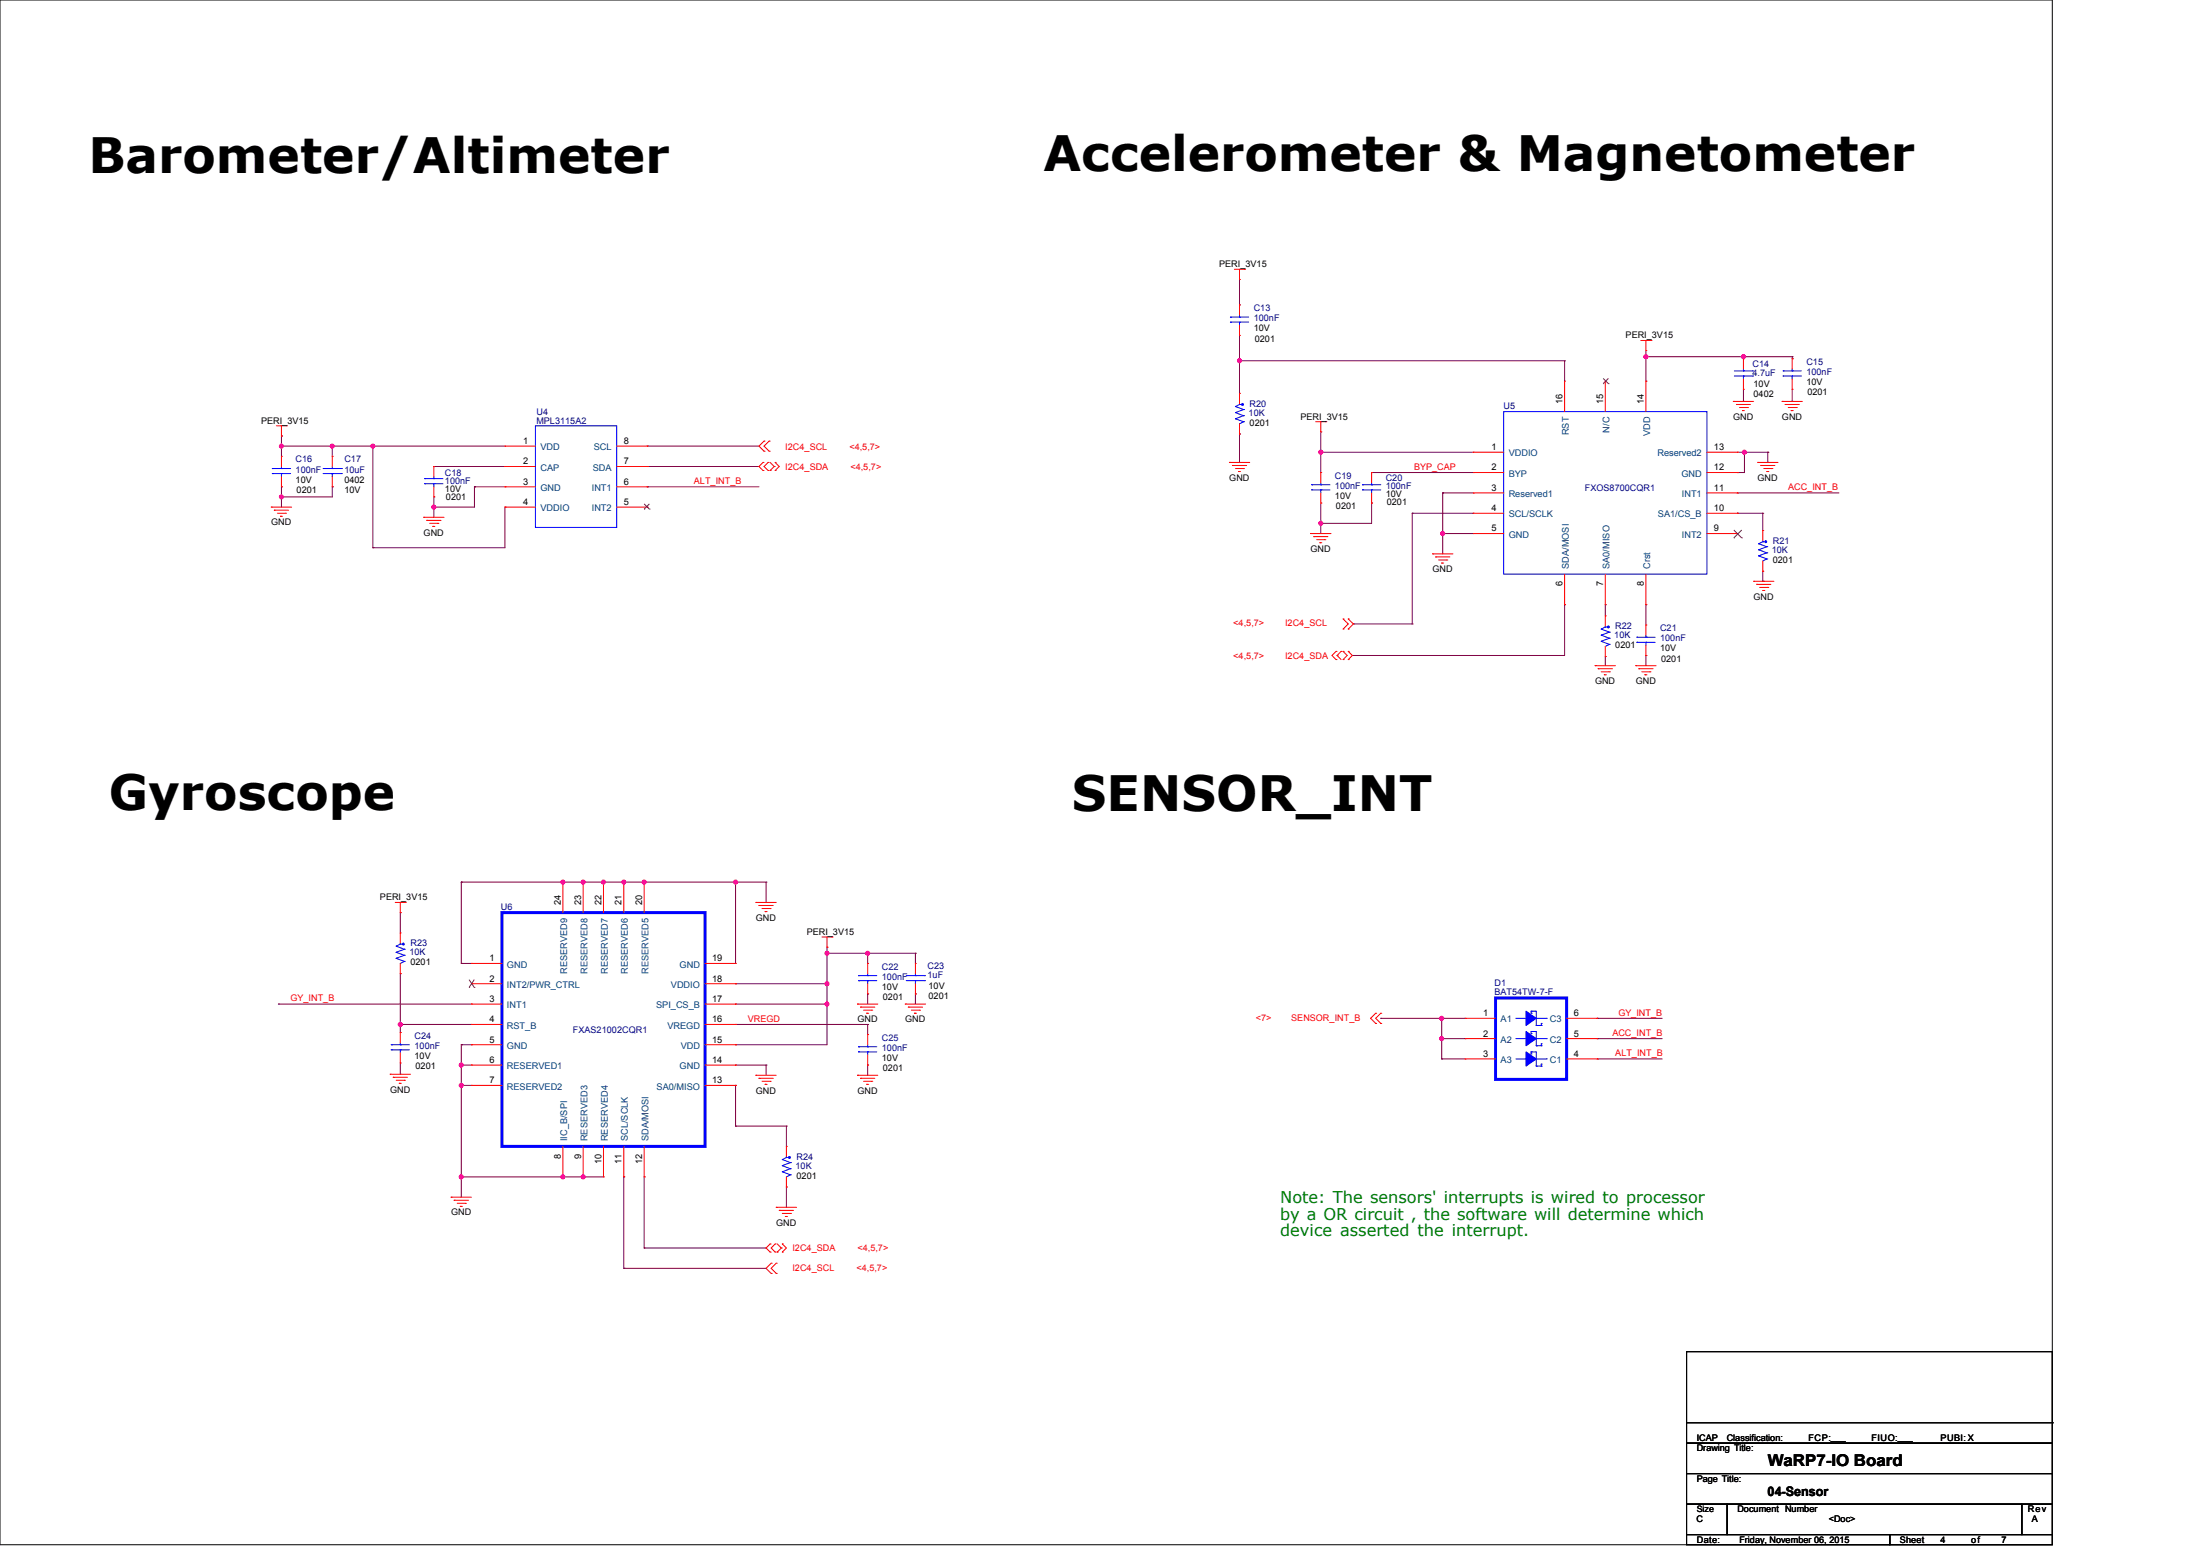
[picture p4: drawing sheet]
<svg xmlns="http://www.w3.org/2000/svg" width="297mm" height="210mm" viewBox="0 0 297 210" stroke-linecap="round" stroke-linejoin="round" font-family="sans-serif">
<path d="M0 0h277.1v208.5h-277.1zM227.7 194.8h49.4v4.1h-49.4zM227.7 198.9h49.4v4.1h-49.4zM227.7 182.4h49.4v12.4h-49.4zM227.7 192h49.4M277.1 192h.1M227.7 203h5.5v4.1h-5.5zM227.7 207.1h27.4v1.4h-27.4zM233.2 203h39.7v4.1h-39.7zM255.1 207.1h22v1.4h-22zM272.9 203h4.2v4.1h-4.2z" fill="none" stroke="#000" stroke-width=".14"/>
<g fill="none" stroke="#800040" stroke-width=".14">
<path d="M167.3 37.7v3.4M38 58.8h.1M38 58.8v2.8M167.3 48.7h.1M167.3 41.1h.1M167.3 58.6h.1M167.3 45.3v7.8M167.3 58.6v3.8M167.3 48.7h43.9M178.3 58.3h.1M178.3 58.3v5.5M211.2 48.7h.1"/>
<path d="M211.2 48.7v2.7M222.2 48.1h.1M222.2 51.4h.1M222.2 47.3v4.1M222.2 48.1h19.7M235.4 48.1h.1M235.4 54.2h.1M235.4 48.1v.3M235.4 52.5v1.7M241.9 48.4h.1M241.9 48.1h.1M241.9 54.2h.1"/>
<path d="M241.9 48.1v.3M241.9 52.5v1.7M38 60.2h.1M38 65.7h.1M38 67.1h.1M38 60.2h30.2M38 65.7v2.7M44.9 60.2h.1M44.9 65.7h.1M44.9 60.2v1.4M44.9 65.7v1.4h-6.9M50.3 73.9h.1"/>
<path d="M50.3 60.2h.1M50.3 60.2v13.7M58.6 63h.1M58.6 67.1h.1M58.6 68.4h.1M58.6 63h9.6M58.6 67.1v2.7M64.1 65.7h.1M64.1 65.7h4.1M64.1 65.7v2.7h-5.5M68.2 68.4h.1M68.2 68.4v5.5h-17.9"/>
<path d="M87.4 65.7h.1M87.4 60.2h.1M87.4 63h.1M87.4 60.2h15.1M87.4 63h15.1M87.4 65.7h15.1M178.3 67.9h.1M178.3 61h.1M178.3 70.6h.1M178.3 67.9v4.1M178.3 61h20.6M185.2 63.8h.1"/>
<path d="M185.2 67.9h.1M185.2 63.8h13.7M185.2 67.9v2.7h-6.9M190.6 69.3h.1M190.6 69.3h8.3M190.6 69.3v14.9M194.8 66.5h.1M194.8 72h.1M194.8 66.5h4.1M194.8 66.5v8.3M194.8 72h4.1M234.5 66.5h.1"/>
<path d="M234.5 69.3h.1M234.5 63.8h.1M234.5 61h4.2M234.5 66.5h13.8M234.5 69.3h3.5M235.5 61h.1M235.5 61v2.8h-1M238 69.3h.1M238 77.1h.1M238 69.3v2.3M238 77.1v1.4h.1M238.1 78.5h.1"/>
<path d="M238.7 61h.1M238.7 61v1.4M182.6 88.5h.1M182.7 84.2h.1M182.7 84.2h7.9M190.6 84.2h.1M211.2 81.6h.1M211.2 81.6v6.9h-28.6M216.7 88.6h.1M216.7 81.6h.1M216.7 81.6v1.5M216.7 88.6v1.2"/>
<path d="M222.2 81.6h.1M222.2 88.5h.1M222.2 81.6v2.7M222.2 88.5v1.3M62.3 119.1h.1M62.3 119.1h41.1M62.3 119.1v10.9M76 119.1h.1M78.7 119.1h.1M81.5 119.1h.1M84.2 119.1h.1M87 119.1h.1"/>
<path d="M99.3 119.1h.1M99.3 119.1v10.9M103.4 119.1h.1M103.4 119.1v2.7M37.6 135.5h.1M37.6 135.5h26M54 131.4h.1M54 138.3h.1M54 123.2h.1M54 139.4h.1M54 138.3h9.6M54 123.2v2.7"/>
<path d="M54 131.4v8M62.3 130h.1M62.3 130h1.3M99.3 132.8h.1M99.3 138.3h.1M99.3 135.5h.1M99.3 135.5h12.3M99.3 132.8h12.3M99.3 138.3h17.8M111.6 127.8h.1M111.6 132.8h.1M111.6 135.5h.1"/>
<path d="M111.6 128.7h.1M111.6 127.8v13.2h-12.3M111.6 128.7h12M117.1 138.3h.1M117.1 134.1h.1M117.1 128.7h.1M117.1 128.7v1.3M117.1 134.1v1.4M117.1 138.3v1.3M123.6 128.7h.1M123.6 134.1h.1M123.6 128.7v1.3"/>
<path d="M123.6 134.1v1.4M186.4 137.4h.1M186.4 137.4h11.4M194.6 137.4h.1M194.6 137.4v5.5M215.6 137.4h.1M215.6 137.4h8.8M54 145h.1M54 143.5v1.5M62.3 141h.1M62.3 143.7h.1M62.3 146.5h.1"/>
<path d="M62.3 158.8h.1M62.3 141v20.6M62.3 141h1.3M62.3 146.5h1.3M62.3 143.7h1.3M62.3 158.8h19.2M76 158.8h.1M78.7 158.8h.1M84.2 158.8h.1M84.2 158.8v12.4M87 158.8h.1M87 158.8v9.6"/>
<path d="M99.3 141h.1M99.3 143.7h.1M99.3 146.5h.1M99.3 152h.1M99.3 146.5v5.5M99.3 143.7h4.1M99.3 152h6.9M103.4 143.7h.1M103.4 143.7v1.4M106.2 152h.1M106.2 152v2.7M117.1 143.7h.1"/>
<path d="M117.1 143.7v1.4M194.6 140.2h.1M194.6 142.9h.1M194.6 140.2h3.2M194.6 142.9h3.2M215.6 140.2h.1M215.6 142.9h.1M215.6 140.2h8.8M215.6 142.9h8.8M84.2 171.2h.1M84.2 171.2h19.2M87 168.4h.1"/>
<path d="M87 168.4h16.4M106.2 160.2h.1M106.2 160.2v2.7"/>
</g>
<g fill="#f0f" stroke="#f0f" stroke-width=".14">
<circle cx="78.7" cy="119" r=".27"/>
<circle cx="81.5" cy="119" r=".27"/>
<circle cx="87" cy="119" r=".27"/>
<circle cx="84.2" cy="119" r=".27"/>
<circle cx="76" cy="119" r=".27"/>
<circle cx="99.3" cy="119" r=".27"/>
<circle cx="111.6" cy="132.8" r=".27"/>
<circle cx="62.3" cy="143.7" r=".27"/>
<circle cx="62.3" cy="158.8" r=".27"/>
<circle cx="62.3" cy="146.5" r=".27"/>
<circle cx="76" cy="158.8" r=".27"/>
<circle cx="78.7" cy="158.8" r=".27"/>
<circle cx="111.6" cy="135.5" r=".26"/>
<circle cx="117.1" cy="128.7" r=".27"/>
<circle cx="54" cy="138.3" r=".27"/>
<circle cx="178.3" cy="70.6" r=".27"/>
<circle cx="178.3" cy="61" r=".27"/>
<circle cx="194.8" cy="72" r=".27"/>
<circle cx="235.5" cy="61" r=".27"/>
<circle cx="38" cy="60.2" r=".27"/>
<circle cx="44.8" cy="60.2" r=".27"/>
<circle cx="38" cy="67.1" r=".27"/>
<circle cx="50.3" cy="60.2" r=".27"/>
<circle cx="167.3" cy="48.7" r=".27"/>
<circle cx="58.6" cy="68.4" r=".27"/>
<circle cx="111.6" cy="128.7" r=".26"/>
<circle cx="194.6" cy="140.2" r=".27"/>
<circle cx="194.6" cy="137.4" r=".27"/>
<circle cx="222.2" cy="48.1" r=".27"/>
<circle cx="235.4" cy="48.1" r=".27"/>
</g>
<g fill="none" stroke="#f00" stroke-width=".14">
<path d="M166.6 36.3h1.4M167.3 37.7h.1M167.3 36.3v1.4M168 36.3h.1M37.3 57.5h1.4M38 58.8h.1M38 57.5v1.3M38.7 57.5h.1M103.1 59.5h.1M103.1 59.5l-.6 .7 .6 .7M103.8 59.5h.1M103.8 59.5l-.7 .7 .7 .7"/>
<path d="M167.3 41.1h.1M167.3 45.3h.1M167.3 53.1h.1M167.3 58.6h.1M167.3 41.1v1.4M167.3 43.9v1.4M167.3 53.1v1.4M167.3 57.2v1.4M177.6 56.9h1.4M178.3 58.3h.1M178.3 56.9v1.4M179 56.9h.1"/>
<path d="M211.2 51.4h.1M211.2 51.4v4.2M216.7 51.4h.1M216.7 51.4v4.2M221.5 46h1.4M222.2 47.3h.1M222.2 51.4h.1M222.2 46v1.3M222.2 51.4v4.2M222.9 46h.1M234 54.2h.1M234 54.2h2.7"/>
<path d="M234.4 54.6h.1M234.4 54.6h1.9M234.8 55h1.1M235.2 55.4h.1M235.2 55.4h.3M235.4 48.4h.1M235.4 52.5h.1M235.4 48.4v1.4M235.4 51.2v1.3M235.9 55h.1M240.6 54.2h.1M240.6 54.2h2.7"/>
<path d="M241 54.6h.1M241 54.6h1.9M241.4 55h1.1M241.8 55.4h.1M241.8 55.4h.3M241.9 48.4h.1M241.9 52.5h.1M241.9 48.4v1.4M241.9 51.2v1.3M242.5 55h.1M36.6 68.4h.1M36.6 68.4h2.8"/>
<path d="M37 68.9h.1M37 68.9h2M37.4 69.3h1.1M37.9 69.7h.1M37.9 69.7h.2M38 61.6h.1M38 65.7h.1M38 61.6v1.4M38 64.3v1.4M38.5 69.3h.1M44.9 61.6h.1M44.9 65.7h.1"/>
<path d="M44.9 61.6v1.4M44.9 64.3v1.4M57.2 69.8h.1M57.2 69.8h2.7M57.6 70.2h.1M57.6 70.2h1.9M58 70.6h1.1M58.4 71h.1M58.4 71h.3M58.6 63h.1M58.6 67.1h.1M58.6 63v1.3"/>
<path d="M58.6 65.7v1.4M59.1 70.6h.1M68.2 60.2h.1M68.2 63h.1M68.2 65.7h.1M68.2 68.4h.1M68.2 68.4h4.1M68.2 60.2h4.1M68.2 63h4.1M68.2 65.7h4.1M83.3 68.4h4.1M83.3 60.2h4.1"/>
<path d="M83.3 63h4.1M83.3 65.7h4.1M87.4 68.4h.1M87.4 65.7h.1M87.4 63h.1M87.4 60.2h.1M103 63.5h.1M103 62.4h.1M103 62.4l-.5 .6 .5 .5M103.1 60.9h.1M103.7 63.5h.1M103.7 62.4h.1"/>
<path d="M103.7 62.4l-.6 .6 .6 .5M103.8 60.9h.1M104 63.5h.1M104 62.4l.5 .6M104.5 63h.1M104.5 63l-.5 .5M104.6 62.4h.1M104.6 63.5h.1M104.6 62.4l.6 .6-.6 .5M166 62.4h.1M166 62.4h2.7M166.4 62.8h.1"/>
<path d="M166.4 62.8h1.9M166.8 63.2h1.1M167.2 63.6h.1M167.2 63.6h.3M167.9 63.2h.1M176.9 72h.1M176.9 72h2.8M177.3 72.4h.1M177.3 72.4h2M177.8 72.8h1.1M178.2 73.2h.1M178.2 73.2h.2"/>
<path d="M178.3 63.8h.1M178.3 67.9h.1M178.3 63.8v1.4M178.3 66.5v1.4M178.9 72.8h.1M185.2 63.8h.1M185.2 67.9h.1M185.2 63.8v1.4M185.2 66.5v1.4M193.4 74.8h.1M193.4 74.8h2.7M193.8 75.2h.1"/>
<path d="M193.8 75.2h1.9M194.2 75.6h1.1M194.6 76h.1M194.6 76h.3M195.3 75.6h.1M198.9 61h.1M198.9 63.8h.1M198.9 66.5h.1M198.9 69.3h.1M198.9 72h.1M198.9 72h4.1M198.9 69.3h4.1"/>
<path d="M198.9 61h4.1M198.9 63.8h4.1M198.9 66.5h4.1M211.2 77.5v4.1M216.7 77.5v4.1M222.2 77.5v4.1M230.4 72h4.1M230.4 69.3h4.1M230.4 61h4.1M230.4 63.8h4.1M230.4 66.5h4.1M234.5 72h.1"/>
<path d="M234.5 69.3h.1M234.5 66.5h.1M234.5 63.8h.1M234.5 61h.1M236.7 78.5h.1M236.7 78.5h2.8M237.2 78.9h.1M237.2 78.9h1.9M237.3 62.4h.1M237.3 62.4h2.7M237.6 79.3h1.1M237.7 62.8h.1"/>
<path d="M237.7 62.8h1.9M238 79.7h.1M238 71.6h.1M238 77.1h.1M238 79.7h.3M238 71.6v1.4M238 75.7v1.4M238.1 63.2h1.1M238.5 63.6h.1M238.5 63.6h.3M238.7 79.3h.1M239.2 63.2h.1"/>
<path d="M180.4 89h.1M180.4 87.9h.1M180.4 87.9l-.6 .6 .6 .5M180.5 88.5h.1M180.5 88.5l.5 .5M181 87.9h.1M181 87.9l-.5 .6M181.3 84.9h.1M181.3 83.5h.1M181.3 87.9h.1M181.3 89h.1M181.3 83.5l.7 .7-.7 .7"/>
<path d="M181.3 87.9l.6 .6-.6 .5M182 83.5h.1M182 84.9h.1M182 87.9h.1M182 89h.1M182 83.5l.7 .7-.7 .7M182 87.9l.6 .6-.6 .5M211.2 81.6h.1M215.3 89.8h.1M215.3 89.8h2.8M215.8 90.3h.1M215.8 90.3h1.9"/>
<path d="M216.2 90.7h1.1M216.6 91.1h.1M216.6 91.1h.3M216.7 81.6h.1M216.7 83.1h.1M216.7 88.6h.1M216.7 83.1v1.4M216.7 87.2v1.4M217.3 90.7h.1M220.8 89.8h.1M220.8 89.8h2.8M221.2 90.3h.1"/>
<path d="M221.2 90.3h2M221.6 90.7h1.1M222.1 91.1h.1M222.1 91.1h.2M222.2 84.3h.1M222.2 88.5h.1M222.2 81.6h.1M222.2 84.3v1.4M222.2 87.1v1.4M222.7 90.7h.1M76 119.1h.1M76 119.1v4.1"/>
<path d="M78.7 119.1h.1M78.7 119.1v4.1M81.5 119.1h.1M81.5 119.1v4.1M84.2 119.1h.1M84.2 119.1v4.1M87 119.1h.1M87 119.1v4.1M53.4 121.8h1.3M54 123.2h.1M54 125.9h.1M54 131.4h.1"/>
<path d="M54 139.4h.1M54 121.8v1.4M54 125.9v1.4M54 130v1.4M54 139.4v1.3M54.7 121.8h.1M63.6 130h.1M63.6 132.8h.1M63.6 135.5h.1M63.6 138.3h.1M63.6 135.5h4.2M63.6 130h4.2"/>
<path d="M63.6 132.8h4.2M63.6 138.3h4.2M95.2 135.5h4.1M95.2 130h4.1M95.2 132.8h4.1M95.2 138.3h4.1M99.3 138.3h.1M99.3 135.5h.1M99.3 132.8h.1M99.3 130h.1M102 121.8h.1M102 121.8h2.8"/>
<path d="M102.5 122.2h.1M102.5 122.2h1.9M102.9 122.6h1.1M103.3 123h.1M103.3 123h.3M104 122.6h.1M111 126.5h1.3M111.6 127.8h.1M111.6 126.5v1.3M112.3 126.5h.1M115.8 135.5h.1M115.8 135.5h2.7"/>
<path d="M116.2 135.9h.1M116.2 135.9h1.9M116.6 136.3h1.1M117 136.7h.1M117 136.7h.3M117.1 130h.1M117.1 134.1h.1M117.1 139.6h.1M117.1 130v1.4M117.1 132.8v1.3M117.1 139.6v1.4M117.7 136.3h.1"/>
<path d="M122.2 135.5h.1M122.2 135.5h2.8M122.6 135.9h.1M122.6 135.9h1.9M123 136.3h1.1M123.4 136.7h.1M123.4 136.7h.3M123.6 130h.1M123.6 134.1h.1M123.6 130v1.4M123.6 132.8v1.3M124.1 136.3h.1"/>
<path d="M185.7 136.7h.1M185.7 138.1h.1M185.7 136.7l-.7 .7 .7 .7M186.4 136.7h.1M186.4 138.1h.1M186.4 136.7l-.7 .7 .7 .7M197.8 137.4h.1M197.8 137.4h4.1M211.5 137.4h4.1M215.6 137.4h.1M52.7 145h.1M52.7 145h2.7"/>
<path d="M53.1 145.4h.1M53.1 145.4h1.9M53.5 145.8h1.1M53.9 146.2h.1M53.9 146.2h.3M54 143.5h.1M54 142.1v1.4M54.6 145.8h.1M63.6 141h.1M63.6 143.7h.1M63.6 146.5h.1M63.6 141h4.2"/>
<path d="M63.6 143.7h4.2M63.6 146.5h4.2M76 158.8h.1M76 154.7v4.1M78.7 158.8h.1M78.7 154.7v4.1M81.5 158.8h.1M81.5 154.7v4.1M84.2 158.8h.1M84.2 154.7v4.1M87 158.8h.1M87 154.7v4.1"/>
<path d="M95.2 141h4.1M95.2 143.7h4.1M95.2 146.5h4.1M99.3 146.5h.1M99.3 143.7h.1M99.3 141h.1M102 145.1h.1M102 145.1h2.8M102.5 145.5h.1M102.5 145.5h1.9M102.9 145.9h1.1M103.3 146.3h.1"/>
<path d="M103.3 146.3h.3M104 145.9h.1M106.2 154.7h.1M106.2 154.7v1.4M106.2 158.8v1.4M115.8 145.1h.1M115.8 145.1h2.7M116.2 145.5h.1M116.2 145.5h1.9M116.6 145.9h1.1M117 146.3h.1M117 146.3h.3"/>
<path d="M117.1 143.7h.1M117.1 142.4v1.3M117.7 145.9h.1M197.8 140.2h.1M197.8 142.9h.1M197.8 140.2h4.1M197.8 142.9h4.1M211.5 140.2h4.1M211.5 142.9h4.1M215.6 140.2h.1M215.6 142.9h.1M60.9 161.6h.1"/>
<path d="M60.9 161.6h2.7M61.3 162h.1M61.3 162h1.9M61.7 162.4h1.1M62.1 162.8h.1M62.1 162.8h.3M62.8 162.4h.1M104 169h.1M104 167.9h.1M104 167.9l-.6 .5 .6 .6M104.1 171.9h.1M104.1 170.5h.1"/>
<path d="M104.1 170.5l-.7 .7 .7 .7M104.6 169h.1M104.6 167.9h.1M104.6 167.9l-.5 .5 .5 .6M104.8 162.9h.1M104.8 170.5h.1M104.8 171.9h.1M104.8 162.9h2.7M104.8 170.5l-.7 .7 .7 .7M104.9 169h.1M104.9 167.9l.6 .5M105.2 163.4h.1"/>
<path d="M105.2 163.4h1.9M105.5 168.4h.1M105.5 168.4l-.6 .6M105.6 167.9h.1M105.6 169h.1M105.6 163.8h1.1M105.6 167.9l.6 .5-.6 .6M106 164.2h.1M106 164.2h.3M106.2 160.2h.1M106.7 163.8h.1"/>
</g>
<g fill="none" stroke="#00f" stroke-width=".14">
<path d="M72.3 57.5h11v13.7h-11zM166.1 43.5h.1M166.1 42.8h.1M166.1 43.5h2.5M166.1 42.8h2.5M166.8 56.5h.1M166.8 55.7h.1M166.8 54.9h.1M166.8 56.5l1.1 .4M166.8 55.7l1.1 .4M166.8 54.9l1.1 .4M167.3 42.8h.1"/>
<path d="M167.3 43.5h.1M167.3 54.6h.1M167.3 42.5v.3M167.3 43.5v.4M167.3 54.5v.1M167.3 54.6l-.5 .3M167.9 56.9h.1M167.9 56.1h.1M167.9 55.3h.1M167.9 56.9l-.6 .3M167.9 56.1l-1.1 .4M167.9 55.3l-1.1 .4"/>
<path d="M203 55.6h27.4v21.9h-27.4zM234.1 50.7h2.5M234.1 50.1h2.5M235.4 50.1h.1M235.4 50.7h.1M235.4 49.8v.3M235.4 50.7v.5M236.6 50.7h.1M236.6 50.1h.1M240.7 50.7h.1M240.7 50.1h.1M240.7 50.7h2.5"/>
<path d="M240.7 50.1h2.5M241.9 50.1h.1M241.9 50.7h.1M241.9 49.8v.3M241.9 50.7v.5M36.8 63.9h.1M36.8 63.2h.1M36.8 63.9h2.4M36.8 63.2h2.4M38 63.2h.1M38 63.9h.1M38 63v.2"/>
<path d="M38 63.9v.4M43.6 63.9h2.5M43.6 63.2h2.5M44.9 63.2h.1M44.9 63.9h.1M44.9 63v.2M44.9 63.9v.4M46.1 63.9h.1M46.1 63.2h.1M57.3 65.3h.1M57.3 64.6h.1M57.3 65.3h2.5"/>
<path d="M57.3 64.6h2.5M58.6 64.6h.1M58.6 65.3h.1M58.6 64.3v.3M58.6 65.3v.4M177.1 66.1h.1M177.1 65.4h.1M177.1 66.1h2.4M177.1 65.4h2.4M178.3 65.4h.1M178.3 66.1h.1M178.3 65.2v.2"/>
<path d="M178.3 66.1v.4M183.9 66.1h.1M183.9 65.4h.1M183.9 66.1h2.5M183.9 65.4h2.5M185.2 65.4h.1M185.2 66.1h.1M185.2 65.2v.2M185.2 66.1v.4M237.4 75h.1M237.4 74.2h.1M237.4 73.4h.1"/>
<path d="M237.4 75l1.1 .4M237.4 74.2l1.1 .4M237.4 73.4l1.1 .4M238 73.1h.1M238 73v.1M238 73.1l-.6 .3M238.5 75.4h.1M238.5 74.6h.1M238.5 73.8h.1M238.5 75.4l-.5 .3M238.5 74.6l-1.1 .4M238.5 73.8l-1.1 .4"/>
<path d="M216.2 86.6h.1M216.2 85.7h.1M216.2 84.9h.1M216.2 86.6l1.1 .4M216.2 85.7l1.1 .4M216.2 84.9l1.1 .4M216.7 84.6h.1M216.7 84.5v.1M216.7 84.6l-.5 .3M217.3 87h.1M217.3 86.1h.1M217.3 85.3h.1"/>
<path d="M217.3 87l-.6 .2M217.3 86.1l-1.1 .5M217.3 85.3l-1.1 .4M221 86.7h.1M221 86h.1M221 86.7h2.4M221 86h2.4M222.2 86h.1M222.2 86.7h.1M222.2 85.7v.3M222.2 86.7v.4M53.5 129.3h.1"/>
<path d="M53.5 128.5h.1M53.5 127.7h.1M53.5 129.3l1.1 .5M53.5 128.5l1.1 .4M53.5 127.7l1.1 .4M54 127.4h.1M54 127.3v.1M54 127.4l-.5 .3M54.6 129.8h.1M54.6 128.9h.1M54.6 128.1h.1M54.6 129.8l-.6 .2"/>
<path d="M54.6 128.9l-1.1 .4M54.6 128.1l-1.1 .4M115.9 132.4h.1M115.9 131.7h.1M115.9 132.4h2.5M115.9 131.7h2.5M117.1 131.7h.1M117.1 132.4h.1M117.1 131.4v.3M117.1 132.4v.4M122.3 132.4h2.5M122.3 131.7h2.5"/>
<path d="M123.6 131.7h.1M123.6 132.4h.1M123.6 131.4v.3M123.6 132.4v.4M124.8 132.4h.1M124.8 131.7h.1M204.6 137.4h1.4M206 137.4h.1M206.7 136.7h.1M206.7 136.5h.1M206.7 139.2h.1M206.7 139.5h.1"/>
<path d="M206.7 136.5v.2M206.7 139.2v.3M206.7 136.5h.7v1.9M206.7 139.2h.7v1.9M207.4 138.4h.1M207.4 137.4h1.4M207.4 138.4h.7M208.1 138.1h.1M208.1 138.4h.1M208.1 138.1v.3M208.8 137.4h.1M52.8 141.7h.1"/>
<path d="M52.8 141h.1M52.8 141.7h2.5M52.8 141h2.5M54 141h.1M54 141.7h.1M54 140.7v.3M54 141.7v.4M105.6 158.1h.1M105.6 157.3h.1M105.6 156.5h.1M105.6 158.1l1.1 .5M105.6 157.3l1.1 .4"/>
<path d="M105.6 156.5l1.1 .4M106.2 156.2h.1M106.2 156.1v.1M106.2 156.2l-.6 .3M106.7 158.6h.1M106.7 157.7h.1M106.7 156.9h.1M106.7 158.6l-.5 .2M106.7 157.7l-1.1 .4M106.7 156.9l-1.1 .4M115.9 142h.1M115.9 141.3h.1"/>
<path d="M115.9 142h2.5M115.9 141.3h2.5M117.1 141.3h.1M117.1 142h.1M117.1 141v.3M117.1 142v.4M204.6 140.2h1.4M204.6 142.9h1.4M206 140.2h.1M206 142.9h.1M206.7 142h.1M206.7 142.2h.1"/>
<path d="M206.7 142h.7v1.9M206.7 142v.2M207.4 141.1h.1M207.4 143.9h.1M207.4 141.1h.7M207.4 140.2h1.4M207.4 143.9h.7M207.4 142.9h1.4M208.1 141.1h.1M208.1 140.9h.1M208.1 143.9h.1M208.1 143.6h.1"/>
<path d="M208.1 140.9v.2M208.1 143.6v.3M208.8 140.2h.1M208.8 142.9h.1"/>
</g>
<g fill="#00f" stroke="#00f" stroke-width=".14">
<path d="M206 136.5l1.4 .9-1.4 1z" fill-rule="evenodd"/>
<path d="M206 139.2l1.4 1-1.4 .9z" fill-rule="evenodd"/>
<path d="M206 142l1.4 .9-1.4 1z" fill-rule="evenodd"/>
<circle cx="54.4" cy="127.4" r=".13"/>
<circle cx="167.7" cy="54.6" r=".13"/>
<circle cx="106.6" cy="156.2" r=".13"/>
<circle cx="238.4" cy="73.1" r=".13"/>
<circle cx="217.1" cy="84.6" r=".13"/>
</g>
<g fill="none" stroke="#804000" stroke-width=".14">
<path d="M216.4 51.8h.1M216.4 51.1l.7 .7M217.1 51.8h.1M217.1 51.1l-.7 .7M87 68.7h.1M87 68l.7 .7M87.7 68.7h.1M87.7 68l-.7 .7M234.1 72.6h.1M234.1 71.5l1 1.1M235.1 72.6h.1M235.1 71.5l-1 1.1"/>
<path d="M63.3 133.3h.1M63.3 132.2l.7 1.1M64 133.3h.1M64 132.2l-.7 1.1"/>
</g>
<path d="M67.8 123.2h27.4v31.5h-27.4zM201.9 134.7h9.6v11h-9.6z" fill="none" stroke="#00f" stroke-width=".4"/>
<g font-size="6.6">
<text x="11.9" y="23.3">Barometer/Altimeter</text>
<text x="140.9" y="23.1">Accelerometer &amp; Magnetometer</text>
<text x="14.7" y="109.3">Gyroscope</text>
<text x="144.7" y="109.5">SENSOR_INT</text>
</g>
<g font-size="2.2" fill="#008000">
<text x="172.8" y="162.4">Note: The sensors' interrupts is wired to processor</text>
<text x="172.8" y="164.6">by a OR circuit , the software will determine which</text>
<text x="172.8" y="166.8">device asserted the interrupt.</text>
</g>
<text font-size="2.2" x="238.6" y="197.9">WaRP7-IO Board</text>
<text font-size="1.8" x="238.6" y="201.9">04-Sensor</text>
<g font-size="1.2">
<text x="164.6" y="36.1">PERI_3V15</text>
<text x="169.2" y="44.7">10V</text>
<text x="169.4" y="46.1">0201</text>
<text x="219.5" y="45.7">PERI_3V15</text>
<text x="236.7" y="53.6">0402</text>
<text x="236.7" y="52.3">10V</text>
<text x="243.9" y="52">10V</text>
<text x="244" y="53.4">0201</text>
<text x="35.3" y="57.2">PERI_3V15</text>
<text x="70.6" y="59.9">1</text>
<text x="84.2" y="59.9">8</text>
<text x="168.7" y="57.5">0201</text>
<text x="175.6" y="56.7">PERI_3V15</text>
<text x="210.9" y="54.6" transform="rotate(-90 210.9 54.6)">16</text>
<text x="216.4" y="54.6" transform="rotate(-90 216.4 54.6)">15</text>
<text x="221.9" y="54.6" transform="rotate(-90 221.9 54.6)">14</text>
<text x="234" y="56.7">GND</text>
<text x="240.6" y="56.7">GND</text>
<text x="39.9" y="65.2">10V</text>
<text x="46.5" y="65.2">0402</text>
<text x="70.6" y="62.7">2</text>
<text x="70.6" y="65.4">3</text>
<text x="84.2" y="65.4">6</text>
<text x="84.2" y="62.7">7</text>
<text x="166" y="64.9">GND</text>
<text x="201.3" y="60.7">1</text>
<text x="201.3" y="63.5">2</text>
<text x="231.4" y="63.5">12</text>
<text x="231.4" y="60.7">13</text>
<text x="237.3" y="64.9">GND</text>
<text x="36.6" y="70.9">GND</text>
<text x="40" y="66.5">0201</text>
<text x="46.5" y="66.5">10V</text>
<text x="60.1" y="66.4">10V</text>
<text x="60.2" y="67.5">0201</text>
<text x="70.6" y="68.2">4</text>
<text x="84.2" y="68.2">5</text>
<text x="180.2" y="67.4">10V</text>
<text x="180.4" y="68.7">0201</text>
<text x="187.1" y="67.1">10V</text>
<text x="187.2" y="68.2">0201</text>
<text x="201.3" y="66.2">3</text>
<text x="201.3" y="69">4</text>
<text x="201.3" y="71.7">5</text>
<text x="231.4" y="71.7">9</text>
<text x="231.4" y="69">10</text>
<text x="231.4" y="66.2">11</text>
<text x="57.2" y="72.3">GND</text>
<text x="176.9" y="74.5">GND</text>
<text x="193.4" y="77.2">GND</text>
<text x="239.3" y="76">0201</text>
<text x="210.9" y="79.2" transform="rotate(-90 210.9 79.2)">6</text>
<text x="216.4" y="79.2" transform="rotate(-90 216.4 79.2)">7</text>
<text x="221.9" y="79.2" transform="rotate(-90 221.9 79.2)">8</text>
<text x="236.7" y="80.9">GND</text>
<text x="218.1" y="87.5">0201</text>
<text x="224.1" y="87.9">10V</text>
<text x="224.2" y="89.3">0201</text>
<text x="215.3" y="92.3">GND</text>
<text x="220.8" y="92.3">GND</text>
<text x="51.3" y="121.5">PERI_3V15</text>
<text x="75.7" y="122.2" transform="rotate(-90 75.7 122.2)">24</text>
<text x="78.4" y="122.2" transform="rotate(-90 78.4 122.2)">23</text>
<text x="81.2" y="122.2" transform="rotate(-90 81.2 122.2)">22</text>
<text x="83.9" y="122.2" transform="rotate(-90 83.9 122.2)">21</text>
<text x="86.7" y="122.2" transform="rotate(-90 86.7 122.2)">20</text>
<text x="102" y="124.3">GND</text>
<text x="55.4" y="130.3">0201</text>
<text x="66.1" y="129.7">1</text>
<text x="96.1" y="129.7">19</text>
<text x="108.9" y="126.2">PERI_3V15</text>
<text x="66.1" y="132.5">2</text>
<text x="66.1" y="135.2">3</text>
<text x="66.1" y="138">4</text>
<text x="96.1" y="138">16</text>
<text x="96.1" y="135.2">17</text>
<text x="96.1" y="132.5">18</text>
<text x="115.8" y="138">GND</text>
<text x="119" y="133.6">10V</text>
<text x="119.2" y="135">0201</text>
<text x="122.2" y="138">GND</text>
<text x="125.4" y="134.8">0201</text>
<text x="125.4" y="133.5">10V</text>
<text x="200.2" y="137.1">1</text>
<text x="212.5" y="137.1">6</text>
<text x="56" y="142.9">10V</text>
<text x="66.1" y="140.7">5</text>
<text x="66.1" y="143.5">6</text>
<text x="96.1" y="143.5">14</text>
<text x="96.1" y="140.7">15</text>
<text x="119" y="143.2">10V</text>
<text x="200.2" y="139.9">2</text>
<text x="200.2" y="142.6">3</text>
<text x="212.5" y="139.9">5</text>
<text x="212.5" y="142.6">4</text>
<text x="52.7" y="147.4">GND</text>
<text x="56.1" y="144.3">0201</text>
<text x="66.1" y="146.2">7</text>
<text x="96.1" y="146.2">13</text>
<text x="102" y="147.6">GND</text>
<text x="115.8" y="147.6">GND</text>
<text x="119.2" y="144.6">0201</text>
<text x="75.7" y="156.4" transform="rotate(-90 75.7 156.4)">8</text>
<text x="78.4" y="156.4" transform="rotate(-90 78.4 156.4)">9</text>
<text x="81.2" y="157.1" transform="rotate(-90 81.2 157.1)">10</text>
<text x="83.9" y="157.1" transform="rotate(-90 83.9 157.1)">11</text>
<text x="86.7" y="157.1" transform="rotate(-90 86.7 157.1)">12</text>
<text x="107.5" y="159.1">0201</text>
<text x="60.9" y="164">GND</text>
<text x="104.8" y="165.4">GND</text>
<text x="229.1" y="195.9">Drawing Title:</text>
<text x="229.1" y="194.5">ICAP</text>
<text x="233.1" y="194.5">Classification:</text>
<text x="244.1" y="194.5">FCP:___</text>
<text x="252.6" y="194.5">FIUO:___</text>
<text x="262" y="194.5">PUBI: X</text>
<text x="229.1" y="200">Page Title:</text>
<text x="229" y="205.5">C</text>
<text x="229.1" y="208.2">Date:</text>
<text x="229.1" y="204.1">Size</text>
<text x="234.5" y="204.1">Document Number</text>
<text x="234.8" y="208.2">Friday, November 06, 2015</text>
<text x="246.9" y="205.5">&lt;Doc&gt;</text>
<text x="256.5" y="208.2">Sheet</text>
<text x="262" y="208.2">4</text>
<text x="266.1" y="208.2">of</text>
<text x="270.2" y="208.2">7</text>
<text x="273.8" y="204.1">Rev</text>
<text x="274.3" y="205.5">A</text>
</g>
<g font-size="1.2" fill="#000080">
<text x="169.2" y="42">C13</text>
<text x="169.2" y="43.3">100nF</text>
<text x="236.6" y="49.5">C14</text>
<text x="236.6" y="50.8">4.7uF</text>
<text x="243.9" y="49.2">C15</text>
<text x="243.9" y="50.6">100nF</text>
<text x="72.4" y="56">U4</text>
<text x="72.4" y="57.2">MPL3115A2</text>
<text x="168.6" y="56.1">10K</text>
<text x="168.7" y="54.9">R20</text>
<text x="203" y="55.1">U5</text>
<text x="39.9" y="62.4">C16</text>
<text x="39.9" y="63.8">100nF</text>
<text x="46.5" y="62.4">C17</text>
<text x="46.5" y="63.8">10uF</text>
<text x="60.1" y="64.2">C18</text>
<text x="60.1" y="65.3">100nF</text>
<text x="180.2" y="64.6">C19</text>
<text x="180.2" y="66">100nF</text>
<text x="187.1" y="64.9">C20</text>
<text x="187.1" y="66">100nF</text>
<text x="214" y="66.3">FXOS8700CQR1</text>
<text x="239.2" y="74.6">10K</text>
<text x="239.3" y="73.4">R21</text>
<text x="217.9" y="86.1">10K</text>
<text x="218.1" y="84.9">R22</text>
<text x="224.1" y="85.2">C21</text>
<text x="224.1" y="86.6">100nF</text>
<text x="67.6" y="122.8">U6</text>
<text x="55.3" y="128.9">10K</text>
<text x="55.4" y="127.7">R23</text>
<text x="119" y="130.9">C22</text>
<text x="125.2" y="130.7">C23</text>
<text x="125.2" y="132">1uF</text>
<text x="119" y="132.2">100nF</text>
<text x="201.7" y="133.1">D1</text>
<text x="201.7" y="134.3">BAT54TW-7-F</text>
<text x="56" y="140.2">C24</text>
<text x="56" y="141.6">100nF</text>
<text x="77.3" y="139.4">FXAS21002CQR1</text>
<text x="119" y="140.5">C25</text>
<text x="119" y="141.8">100nF</text>
<text x="107.4" y="157.7">10K</text>
<text x="107.5" y="156.5">R24</text>
</g>
<g font-size="1.2" fill="#004080">
<text x="211.8" y="58.7" transform="rotate(-90 211.8 58.7)">RST</text>
<text x="217.3" y="58.4" transform="rotate(-90 217.3 58.4)">N/C</text>
<text x="222.8" y="58.9" transform="rotate(-90 222.8 58.9)">VDD</text>
<text x="73" y="60.8">VDD</text>
<text x="73" y="63.5">CAP</text>
<text x="80" y="63.5">SDA</text>
<text x="80.2" y="60.8">SCL</text>
<text x="203.7" y="61.6">VDDIO</text>
<text x="203.7" y="64.3">BYP</text>
<text x="223.8" y="61.6">Reserved2</text>
<text x="227" y="64.3">GND</text>
<text x="73" y="66.3">GND</text>
<text x="73" y="69">VDDIO</text>
<text x="79.9" y="69">INT2</text>
<text x="79.9" y="66.3">INT1</text>
<text x="203.7" y="67.1">Reserved1</text>
<text x="203.7" y="69.8">SCL/SCLK</text>
<text x="223.8" y="69.8">SA1/CS_B</text>
<text x="227.1" y="67.1">INT1</text>
<text x="203.7" y="72.6">GND</text>
<text x="211.8" y="76.8" transform="rotate(-90 211.8 76.8)">SDA/MOSI</text>
<text x="217.3" y="76.8" transform="rotate(-90 217.3 76.8)">SA0/MISO</text>
<text x="222.8" y="76.8" transform="rotate(-90 222.8 76.8)">Crst</text>
<text x="227.1" y="72.6">INT2</text>
<text x="68.4" y="130.6">GND</text>
<text x="76.6" y="131.4" transform="rotate(-90 76.6 131.4)">RESERVED9</text>
<text x="79.3" y="131.4" transform="rotate(-90 79.3 131.4)">RESERVED8</text>
<text x="82" y="131.4" transform="rotate(-90 82 131.4)">RESERVED7</text>
<text x="84.8" y="131.4" transform="rotate(-90 84.8 131.4)">RESERVED6</text>
<text x="87.5" y="131.4" transform="rotate(-90 87.5 131.4)">RESERVED5</text>
<text x="91.8" y="130.6">GND</text>
<text x="68.4" y="133.3">INT2/PWR_CTRL</text>
<text x="68.4" y="136.1">INT1</text>
<text x="88.6" y="136.1">SPI_CS_B</text>
<text x="90.6" y="133.3">VDDIO</text>
<text x="202.6" y="138">A1</text>
<text x="209.2" y="138">C3</text>
<text x="68.4" y="138.8">RST_B</text>
<text x="68.4" y="141.6">GND</text>
<text x="90.1" y="138.8">VREGD</text>
<text x="91.9" y="141.6">VDD</text>
<text x="202.6" y="140.7">A2</text>
<text x="202.6" y="143.5">A3</text>
<text x="209.2" y="140.7">C2</text>
<text x="209.2" y="143.5">C1</text>
<text x="68.4" y="144.3">RESERVED1</text>
<text x="68.4" y="147">RESERVED2</text>
<text x="88.6" y="147">SA0/MISO</text>
<text x="91.8" y="144.3">GND</text>
<text x="76.6" y="154" transform="rotate(-90 76.6 154)">IIC_B/SPI</text>
<text x="79.3" y="154" transform="rotate(-90 79.3 154)">RESERVED3</text>
<text x="82" y="154" transform="rotate(-90 82 154)">RESERVED4</text>
<text x="84.8" y="154" transform="rotate(-90 84.8 154)">SCL/SCLK</text>
<text x="87.5" y="154" transform="rotate(-90 87.5 154)">SDA/MOSI</text>
</g>
<g font-size="1.2" fill="#f00">
<text x="93.7" y="65.3">ALT_INT_B</text>
<text x="106" y="60.8">I2C4_SCL</text>
<text x="106" y="63.4">I2C4_SDA</text>
<text x="114.7" y="60.8">&lt;4,5,7&gt;</text>
<text x="114.8" y="63.4">&lt;4,5,7&gt;</text>
<text x="190.9" y="63.4">BYP_CAP</text>
<text x="241.4" y="66.1">ACC_INT_B</text>
<text x="166.5" y="84.5">&lt;4,5,7&gt;</text>
<text x="166.5" y="88.9">&lt;4,5,7&gt;</text>
<text x="173.5" y="84.5">I2C4_SCL</text>
<text x="173.5" y="88.9">I2C4_SDA</text>
<text x="39.2" y="135.1">GY_INT_B</text>
<text x="100.9" y="138">VREGD</text>
<text x="169.5" y="137.8">&lt;7&gt;</text>
<text x="174.3" y="137.8">SENSOR_INT_B</text>
<text x="218.5" y="137.1">GY_INT_B</text>
<text x="217.7" y="139.8">ACC_INT_B</text>
<text x="218.1" y="142.5">ALT_INT_B</text>
<text x="107" y="171.6">I2C4_SCL</text>
<text x="107" y="168.8">I2C4_SDA</text>
<text x="115.6" y="171.6">&lt;4,5,7&gt;</text>
<text x="115.8" y="168.8">&lt;4,5,7&gt;</text>
</g>
</svg>
